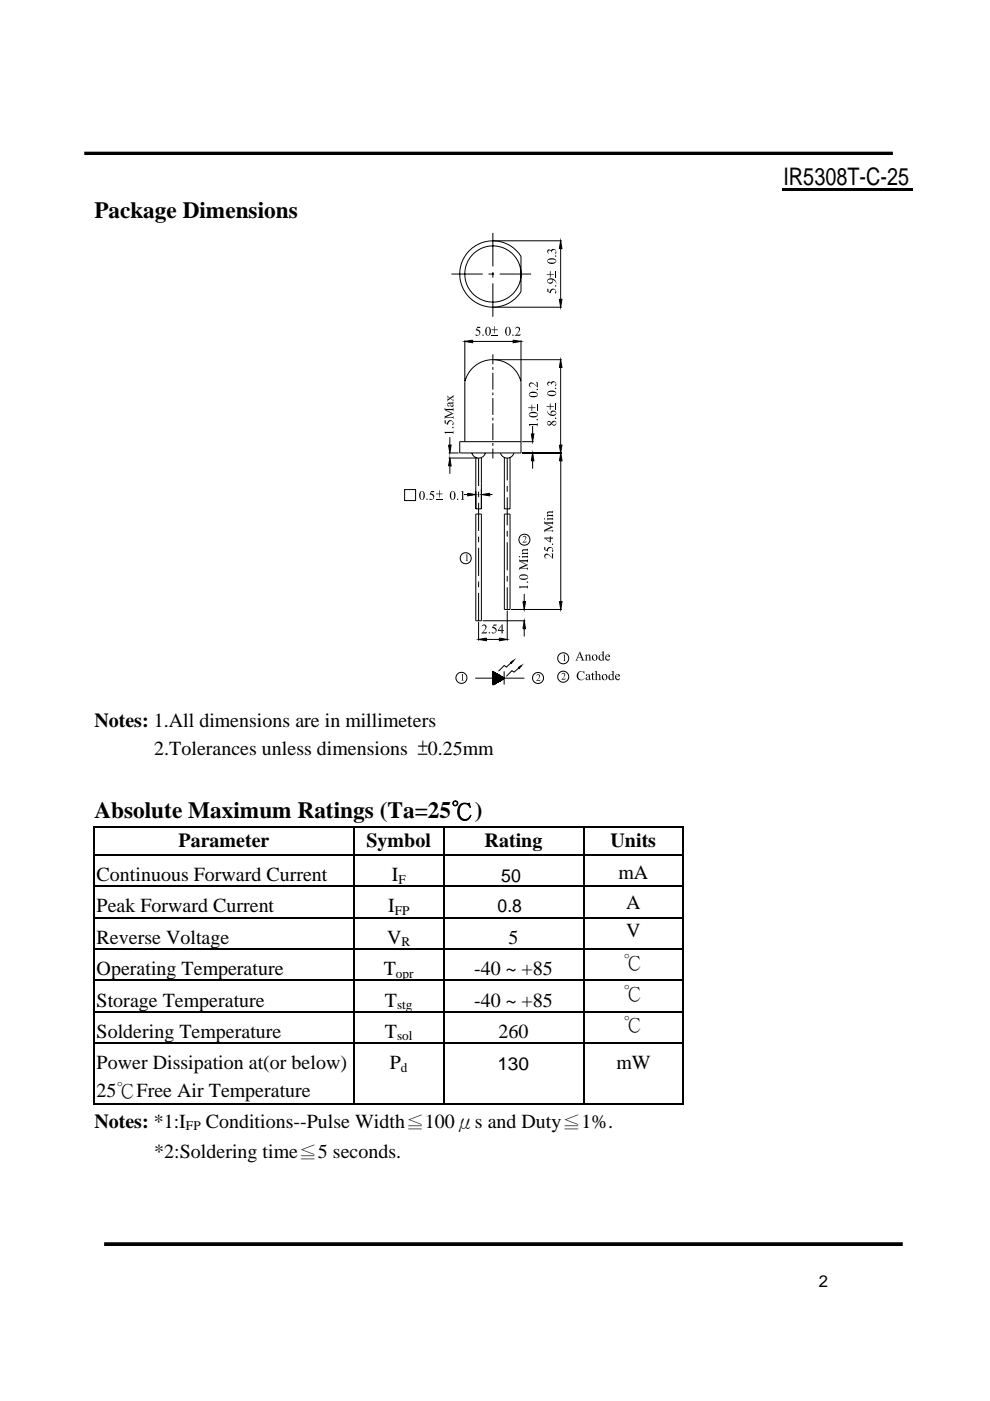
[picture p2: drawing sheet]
<svg xmlns="http://www.w3.org/2000/svg" width="210mm" height="297mm" viewBox="0 0 210 297" stroke-linecap="round" stroke-linejoin="round" font-family="sans-serif">
<path d="M22.1 263.8h169.3" fill="none" stroke="#000" stroke-width=".79" stroke-linecap="butt"/>
<path d="M79.2 45.4h58.8v106.4h-58.8z" fill="#fff"/>
<g fill="none" stroke="#000" stroke-width=".21">
<path d="M95.7 58.1h6.7M99.3 53.3a7.1 7.1 0 0 1 11.2 1.1l-.1 7.6a7 7 0 0 1-10.2 1.6 7 7 0 0 1-.9-10.3zM103.6 58.1h1.2M104.5 49.4v7.1M104.5 57.7v1.2M104.8 51.1h14.3M106 58.1h6.6M118.9 51.1l.2 1.6h-.5zM118.9 52.7v10.8M98.6 72.4l1.6-.3v.6zM98.6 72.2v8.6M100.2 72.4h8.6"/>
<path d="M104.5 60.1v7.1M104.5 75.1v2.1M104.5 77.8v.6M104.5 79v3.6M104.8 76.3h14.3M104.8 65.1h14.3M108.8 72.1l1.7 .3-1.7 .3zM110.5 72.2v8.6M118.6 63.5h.5l-.2 1.6zM118.9 76.3l.2 1.6h-.5zM118.9 77.9v16.5M95.1 94.4h.6l-.3 1.6z"/>
<path d="M95.1 96h2.1M95.1 97.1h6.1M95.4 97.1l.3 1.7h-.6zM95.4 92.7v1.7M95.4 98.8v1.7M98.6 93.6v-12.6a6.1 6.1 0 0 1 5.5-4.7h.8a6.1 6.1 0 0 1 5.6 4.7v15h-13v-2.4h13M100.1 96a1.49 1.49 0 0 0 1.2 1.1h.4a1.44 1.44 0 0 0 1.2-1.1M100.9 97v10.9h1.2v-10.9M101.5 97.1v5.9M104.5 83.2v.6M104.5 84.4v3.6M104.5 88.6v.6"/>
<path d="M104.5 89.7v3.6M104.5 93.9v.6M104.5 95.1v2.1M106.1 96a1.5 1.5 0 0 0 1.2 1.1h.5a1.49 1.49 0 0 0 1.2-1.1M106.9 97v10.9h1.2v-10.9M107.5 97.1v4.8M110.7 96h8.4M110.7 93.6h2.5M112.6 92h.6l-.3 1.6zM112.9 96l.3 1.7h-.6zM112.9 90.3v1.7M112.9 97.7v1.7"/>
<path d="M118.6 94.4h.5l-.2 1.6zM118.9 96l.3 1.7h-.6zM118.9 97.7v29.9M85.8 103.8h2.3v2.3h-2.3zM98.4 104.9h.8M99.2 104.6l1.6 .3-1.6 .2zM100.9 109h1.2v22.6h-1.2zM101.5 104.2v1.2M101.5 106.6v6M101.5 113.8v1.2M101.5 116.1v6M102.2 104.9l1.6-.3v.5z"/>
<path d="M103.7 104.9h.7M106.9 109h1.2v20.2h-1.2zM107.5 103v1.2M107.5 105.4v6M107.5 112.6v1.2M107.5 115v5.9M101.5 135.6l1.6-.3v.5zM101.5 123.3v1.2M101.5 125.7v5.9M101.5 131.8v4M102.3 131.6h9.1M103.1 135.6h2.8"/>
<path d="M105.9 135.3l1.6 .3-1.6 .2zM107.5 122.1v1.2M107.5 124.5v4.7M107.5 129.5v6.3M108.4 129.2h10.7M110.9 127.6h.5l-.3 1.6zM111.1 131.6l.3 1.7h-.5zM111.1 125.9v1.7M111.1 133.3v1.7M118.6 127.6h.6l-.3 1.6zM100.8 143.8h10.4M104.6 144.9l1.6-1.6-1.6 1.7"/>
<path d="M104.6 142.4l2.4 1.4-2.4 1.4zM104.6 142.4h.1M104.6 142.6l.2-.1-.2 .3M104.6 142.4v.1h.1M104.7 142.5l-.1 .1M104.8 142.5l-.2 .4M104.9 142.6l-.3 .3 .3-.3M104.9 142.6l-.3 .3M104.9 143.8l.8-.8-1.1 1.2zM104.9 142.6l-.3 .4 .3-.4M105 142.6l-.4 .5M105 143.8l-.4 .5"/>
<path d="M105 143.8l.7-.7-1.1 1.2zM105 142.6l-.4 .6 .5-.5M105.1 142.7l-.5 .6 .6-.6-.6 .7 .6-.7M105.2 143.8l.7-.6-1.3 1.3zM105.2 142.8l-.6 .6M105.2 142.8l-.6 .8 .8-.8-.8 .9 .8-.8-.8 .8 .9-.8M105.5 142.9l-.9 .9M105.5 142.9l-.9 1M105.6 143l-1 1M105.6 143l-1 1.1M105.7 143l-1.1 1.1M105.7 143l-1.1 1.2"/>
<path d="M105.8 143.1l-1.2 1.2M105.8 143.1l-1.2 1.3M105.8 143.8l.5-.4-1.7 1.7zM105.9 143.1l-1.3 1.3M105.9 143.2l-1.3 1.2M105.9 143.1l-1.3 1.4M105.9 143.2l-1.3 1.3M105.9 143.2l-1.3 1.4M106 143.2l-1.4 1.4 1.4-1.4M106 143.2l-1.4 1.5 1.4-1.5M106 144.4l.7-.8-.7 .8M106 143.2l-1.4 1.5"/>
<path d="M106 143.3l-1.4 1.4M106.1 143.3l-1.5 1.5M106.1 143.8l.3-.3-1.5 1.5zM106.2 143.3l-1.6 1.6M106.2 143.8l.3-.3-1.4 1.4zM106.2 143.3l-1.6 1.7M106.2 143.4l-1.6 1.6M106.3 143.4l-1.7 1.6M106.3 143.4l-1.7 1.7M106.3 143.8l-1 1M106.3 143.4l-1.7 1.8M106.3 143.8l.3-.2-1.2 1.1z"/>
<path d="M106.3 143.8l.3-.2-1.1 1.1zM106.4 143.4l-1.8 1.8M106.4 143.4l-1.7 1.7M106.4 143.4l-1.6 1.7M106.4 143.4l-1.6 1.6M106.4 143.4l-1.6 1.6 1.6-1.5M106.4 143.5l-1.5 1.5M106.4 143.5l-1.4 1.4 1.5-1.4M106.5 143.5l-1.5 1.4M106.5 143.5l-1.4 1.4M106.5 143.5l-1.3 1.4M106.5 143.5l-1.3 1.3"/>
<path d="M106.6 143.5l-1.3 1.3M106.6 143.5l-1.2 1.2M106.6 144l.3-.3-.4 .4M106.6 143.5l-1.4 1.3M106.6 143.6l-1.1 1.1M106.6 143.6l-.2 .2M106.6 143.6l-1 1M106.6 143.6l-1 1 1-1M106.6 143.6l-.9 .9M106.7 143.6l-1 .9M106.7 143.6l-1 .9 1-.9M106.7 143.6l-.9 .9"/>
<path d="M106.7 143.6l-.8 .8M106.7 143.6l-.7 .8M106.8 143.7l-.7 .6M106.8 143.7l-.7 .6 .7-.6M106.8 143.7l-.6 .6M106.8 143.7l-.6 .5M106.8 143.7l-.5 .5M106.8 143.8l-.3 .2M106.8 143.7l-.4 .4M106.8 143.7l-.4 .4 .4-.4M106.8 143.8l-.2 .2zM106.8 143.7l-.3 .4"/>
<path d="M106.9 143.7l-.4 .4M106.9 143.7l-.3 .3M106.9 143.7l-.2 .3M106.9 143.8l-.2 .1M106.9 143.8l-.2 .1 .2-.1M106.9 143.8l-.1 .1M106.9 142.3v2.8M108.3 140.4l.7-.4-.6 .6zM108.4 140.5l-1 .9-.5-.3-1.2 1.2M109.9 141.5l.7-.4-.5 .6zM110 141.6l-1 .9-.5-.3-1.1 1.2"/>
<circle cx="104.5" cy="58.1" r="6"/>
<circle cx="98.7" cy="118.4" r="1.17"/>
<circle cx="111.2" cy="114.4" r="1.17"/>
<circle cx="119.4" cy="139.6" r="1.17"/>
<circle cx="97.8" cy="143.7" r="1.17"/>
<circle cx="114.1" cy="143.7" r="1.17"/>
<circle cx="119.4" cy="143.5" r="1.17"/>
</g>
<g fill="#000">
<path d="M118.9 51.1l.2 1.6h-.5zM98.6 72.4l1.6-.3v.6zM108.8 72.1l1.7 .3-1.7 .3zM118.9 76.3l.2 1.6h-.5zM118.6 63.5h.5l-.2 1.6zM94.5 91.9v.2zM95.1 94.4h.6l-.3 1.6zM95.4 97.1l.3 1.7h-.6zM112.3 90.2v.2zM112.9 96l.3 1.7h-.6zM112.6 92h.6l-.3 1.6zM118.6 94.4h.5l-.2 1.6z"/>
<path d="M118.9 96l.3 1.7h-.6zM97.7 104.3h.2zM98.7 117.7h.1zM99.2 104.6l1.6 .3-1.6 .2zM102.2 104.9l1.6-.3v.5zM110.8 118.3v.1zM110.8 117.5v.1zM116.2 110.2l-.1 .1zM116.2 109.5l-.1 .1zM101.5 135.6l1.6-.3v.5zM105.9 135.3l1.6 .3-1.6 .2zM110.3 124.7v.1z"/>
<path d="M111.1 131.6l.3 1.7h-.5zM110.9 127.6h.5l-.3 1.6zM118.6 127.6h.6l-.3 1.6zM119.4 138.9h.1zM124 138.9h.1zM127.6 138.2l.1 .1zM97.8 143h.1zM108.3 140.4l.7-.4-.6 .6zM109.9 141.5l.7-.4-.5 .6zM126.1 142.4h.1zM129.7 142.4h.1z"/>
<path d="M115.9 58.1h.7v-.6h.1v.6h.7v.1h-.7v.6h-.1v-.6h-.7z" fill-rule="evenodd"/>
<path d="M116.2 59.2a1.08 1.08 0 0 1 1.1-.1 1.08 1.08 0 0 1 .6 1l-.2-.5-.6-.3v.1a.55 .55 0 0 0-.7-.1 .55 .55 0 0 0-.3 .6l-.1-.3z" fill-rule="evenodd"/>
<path d="M116.2 54.9a.99 .99 0 0 1 1-.2 .99 .99 0 0 1 .7 .8 1.08 1.08 0 0 0-1.5-.4l-.3 .1v.4l-.1-.2z" fill-rule="evenodd"/>
<path d="M116.1 53.1l.1-.1 .2 .8-.4-.4z" fill-rule="evenodd"/>
<path d="M116.1 59.6a.56 .56 0 0 0 .5 .3 .56 .56 0 0 0 .5-.3l.1 .3a.58 .58 0 0 1-.7 .3 .58 .58 0 0 1-.4-.6z" fill-rule="evenodd"/>
<path d="M116.1 55.4a1.31 1.31 0 0 0 1.8 0v.1a1.23 1.23 0 0 1-1.8 .1z" fill-rule="evenodd"/>
<path d="M116.2 53l.2-.1 .4 .2a.53 .53 0 0 1 .6-.3 .53 .53 0 0 1 .4 .5 .43 .43 0 0 0-.5-.3 .43 .43 0 0 0-.3 .5 .41 .41 0 0 0-.3-.4 .41 .41 0 0 0-.5 .3z" fill-rule="evenodd"/>
<path d="M117.1 59.3l.1 .6z" fill-rule="evenodd"/>
<path d="M117.7 54.2h.2v.2h-.2z" fill-rule="evenodd"/>
<path d="M117.8 53.1l.1 .4-.1 .3z" fill-rule="evenodd"/>
<path d="M100.8 71l.7 .1-.6 .1z" fill-rule="evenodd"/>
<path d="M101.2 69.3h.7l-.1 .2h-.6l-.1 .3a.64 .64 0 0 1 .8 .5 .64 .64 0 0 1-.6 .8 .56 .56 0 0 0 .3-.8 .56 .56 0 0 0-.7-.3z" fill-rule="evenodd"/>
<path d="M102.3 71h.2v.2h-.2z" fill-rule="evenodd"/>
<path d="M103.1 69.5l.4-.1a1.28 1.28 0 0 0 0 1.7l-.2 .1a1.3 1.3 0 0 1-.2-1.7z" fill-rule="evenodd"/>
<path d="M103.2 69.4a.74 .74 0 0 1 .8 .2 .74 .74 0 0 1 .1 .9l-.4 .6-.4 .1 .3-.1a1.96 1.96 0 0 0 0-1.7z" fill-rule="evenodd"/>
<path d="M104.8 69.2h.1v.6h.6v.2h-.6v.7h-.1v-.7h-.6v-.2h.6z" fill-rule="evenodd"/>
<path d="M107.3 69.5l.4-.1a1.31 1.31 0 0 0 0 1.7l-.2 .1a1.24 1.24 0 0 1-.2-1.7z" fill-rule="evenodd"/>
<path d="M107.4 69.4a.75 .75 0 0 1 .8 .2 .75 .75 0 0 1 .1 .9l-.3 .6-.5 .1a1.08 1.08 0 0 0 .5-1.6l-.2-.2z" fill-rule="evenodd"/>
<path d="M109.4 69.4l.3-.1 .4 .1-.6 .1-.3 .3z" fill-rule="evenodd"/>
<path d="M109.7 69.5l.4-.1a1.38 1.38 0 0 1-.9 1.7l.2-.2a1.25 1.25 0 0 0 .5-1.3z" fill-rule="evenodd"/>
<path d="M109.2 71.1l1.2-.3-.1 .4z" fill-rule="evenodd"/>
<path d="M116.1 61.2l.2 .1v.5l.2 .2a.65 .65 0 0 1 .6-.8 .65 .65 0 0 1 .7 .6 .56 .56 0 0 0-.7-.3 .56 .56 0 0 0-.3 .7l-.7-.4z" fill-rule="evenodd"/>
<path d="M117.7 60.5h.2v.2h-.2z" fill-rule="evenodd"/>
<path d="M117.9 61.6v.3l-.1 .4-.1-.2z" fill-rule="evenodd"/>
<path d="M94.2 91.6l1.8-.1 .1-.2v.7l-.1-.2h-1.5v.3z" fill-rule="evenodd"/>
<path d="M94.3 89.1l.2 .1v.5l.3 .2a.64 .64 0 0 1 .5-.8 .64 .64 0 0 1 .7 .6 .56 .56 0 0 0-.7-.3 .56 .56 0 0 0-.3 .7l-.7-.4z" fill-rule="evenodd"/>
<path d="M94.3 86.4l.3 .6 1.5 .7-1.8-.7z" fill-rule="evenodd"/>
<path d="M94.3 88.3l1.4-.7 .4 .1-1.5 .7-.3 .4z" fill-rule="evenodd"/>
<path d="M94.4 86.7h1.4h.2l.1-.3v.8l-.3-.2h-1.2z" fill-rule="evenodd"/>
<path d="M94.6 88.4h1.2l.3-.2v.6l-.3-.2h-1.4z" fill-rule="evenodd"/>
<path d="M94.9 85.5l.1 .4 .3 .1-.1 .2-.3-.1z" fill-rule="evenodd"/>
<path d="M94.9 84.5l.1 .1 .3-.2 .8-.7v.6l-.1-.1-.2 .1-.9 .8z" fill-rule="evenodd"/>
<path d="M94.9 83.9l.5 .4-.4-.1-.1 .1z" fill-rule="evenodd"/>
<path d="M94.9 85.5l1.1-.2 .1 .2-.2 .2-.9-.1-.1 .2z" fill-rule="evenodd"/>
<path d="M95.3 85.6l.3 .4 .4-.1 .1 .3h-.4z" fill-rule="evenodd"/>
<path d="M95.5 84.5l.5 .3 .1-.1v.4z" fill-rule="evenodd"/>
<path d="M95.9 90.5h.2v.2h-.2z" fill-rule="evenodd"/>
<path d="M96.1 89.5l.1 .3-.2 .3-.1-.1z" fill-rule="evenodd"/>
<path d="M95.9 85.1l.2 .2v.2z" fill-rule="evenodd"/>
<path d="M95.9 85.6l.2 .2v.4z" fill-rule="evenodd"/>
<path d="M112 86.4h.7v-.6h.1v.6h.7v.1h-.7v.6h-.1v-.6h-.7z" fill-rule="evenodd"/>
<path d="M112.1 89.9h1.8l.1-.2v.7l-.1-.3h-1.2l-.3 .1-.1 .2z" fill-rule="evenodd"/>
<path d="M112.3 87.5a1.15 1.15 0 0 1 1.7 .4v.2l-.3-.4-.9-.1-.6 .2v.4l-.1-.3z" fill-rule="evenodd"/>
<path d="M112.3 83.3a1.15 1.15 0 0 1 1.7 .4v.1a1.08 1.08 0 0 0-1.5-.4l-.3 .1v.4l-.1-.2z" fill-rule="evenodd"/>
<path d="M112.3 81.2l.1 .7 .2 .2-.5-.4z" fill-rule="evenodd"/>
<path d="M112.2 87.9a1.31 1.31 0 0 0 1.8 0v.2a1.25 1.25 0 0 1-1.8 .1z" fill-rule="evenodd"/>
<path d="M112.2 83.7a1.32 1.32 0 0 0 1.8 0v.1a1.28 1.28 0 0 1-1.8 .1z" fill-rule="evenodd"/>
<path d="M112.3 81.2a1.38 1.38 0 0 1 1.7 1l-.2-.2a1.25 1.25 0 0 0-1.4-.6l-.1 .3z" fill-rule="evenodd"/>
<path d="M113.7 80.9l.3 .2v1.1a.86 .86 0 0 1-.2-1z" fill-rule="evenodd"/>
<path d="M113.8 88.9h.2v.2h-.2z" fill-rule="evenodd"/>
<path d="M115.9 86.1h.7v-.5h.1v.5h.7v.2h-.7v.6h-.1v-.6h-.7z" fill-rule="evenodd"/>
<path d="M116.1 89.5l.1 .4a.87 .87 0 0 0 1-.6l.3-.1 .3 .1 .1 .7-.1-.5a.53 .53 0 0 0-.8 .4 .51 .51 0 0 1-.7 .3 .51 .51 0 0 1-.2-.7z" fill-rule="evenodd"/>
<path d="M116 87.1h.1a.91 .91 0 0 0 .8 .8v-.2a.61 .61 0 0 0 1-.1 .75 .75 0 0 1-1.2 .5l-.5-.5z" fill-rule="evenodd"/>
<path d="M116.2 83a.98 .98 0 0 1 1-.2 .98 .98 0 0 1 .7 .8 .86 .86 0 0 0-1.3-.5l-.5 .1v.5l-.1-.3z" fill-rule="evenodd"/>
<path d="M116.2 81l.2 .9-.4-.5z" fill-rule="evenodd"/>
<path d="M116.1 89.4l.5-.1 .3 .3-.5-.2-.3 .3z" fill-rule="evenodd"/>
<path d="M116.1 83.4a1.31 1.31 0 0 0 1.8 0v.2a1.23 1.23 0 0 1-1.8 .1z" fill-rule="evenodd"/>
<path d="M116.2 81l.2-.1 .4 .3a.53 .53 0 0 1 .6-.4 .53 .53 0 0 1 .4 .6 .43 .43 0 0 0-.5-.4 .43 .43 0 0 0-.3 .6 .41 .41 0 0 0-.3-.4 .41 .41 0 0 0-.5 .2z" fill-rule="evenodd"/>
<path d="M116.8 87.3l.1 .6z" fill-rule="evenodd"/>
<path d="M116.9 87.2a.63 .63 0 0 1 .7-.1 .63 .63 0 0 1 .3 .7 .53 .53 0 0 0-.4-.5 .53 .53 0 0 0-.6 .3z" fill-rule="evenodd"/>
<path d="M117 89.8a.46 .46 0 0 0 .5 .3 .46 .46 0 0 0 .4-.4 .43 .43 0 0 1-.4 .6 .43 .43 0 0 1-.5-.5z" fill-rule="evenodd"/>
<path d="M117.7 88.6h.2v.2h-.2z" fill-rule="evenodd"/>
<path d="M117.7 82.2h.2v.2h-.2z" fill-rule="evenodd"/>
<path d="M117.8 81.1l.1 .5-.1 .3z" fill-rule="evenodd"/>
<path d="M89.1 104.3l.4-.1a1.31 1.31 0 0 0 0 1.7l-.2 .1a1.25 1.25 0 0 1-.2-1.7z" fill-rule="evenodd"/>
<path d="M89.2 104.2a.75 .75 0 0 1 .8 .2 .75 .75 0 0 1 .1 .9l-.4 .6-.4 .1a.86 .86 0 0 0 .5-1.3l-.2-.5z" fill-rule="evenodd"/>
<path d="M90.4 105.7h.2v.3h-.2z" fill-rule="evenodd"/>
<path d="M91 105.7l.7 .2-.6 .1z" fill-rule="evenodd"/>
<path d="M91.4 104.1h.7l-.1 .3h-.6l-.1 .2a.63 .63 0 0 1 .8 .5 .63 .63 0 0 1-.6 .8 .55 .55 0 0 0 .3-.8 .55 .55 0 0 0-.7-.3z" fill-rule="evenodd"/>
<path d="M93.1 103.9h.1v.7h.6v.2h-.6v.7h-.1v-.7h-.6v-.2h.6z" fill-rule="evenodd"/>
<path d="M95.7 104.2h.3a1.31 1.31 0 0 0 0 1.7l-.2 .1a1.22 1.22 0 0 1-.1-1.8z" fill-rule="evenodd"/>
<path d="M95.7 104.2a.76 .76 0 0 1 .8 .2 .76 .76 0 0 1 .1 .9l-.2 .5-.4 .2h-.2l.3-.1a1.84 1.84 0 0 0 0-1.7z" fill-rule="evenodd"/>
<path d="M97.7 104.3l.5-.2v1.7l.2 .2h-.7l.3-.1v-1.5z" fill-rule="evenodd"/>
<path d="M98.7 117.7l.4-.2v1.4l.2 .1h-.6l.2-.1v-1.1z" fill-rule="evenodd"/>
<path d="M110.1 118.5l.3 .5 1.6 .8-1.9-.8z" fill-rule="evenodd"/>
<path d="M110.2 118.7l1.4 .1 .4-.3v.8l-.2-.2-1.4-.1z" fill-rule="evenodd"/>
<path d="M110.7 117.9h1.1l.2-.2v.6l-.2-.1h-.9l-.1 .2z" fill-rule="evenodd"/>
<path d="M110.7 117.2h.2l-.1 .4z" fill-rule="evenodd"/>
<path d="M110.7 116.6l1.1-.2 .2-.1v.6l-.2-.2h-.9l-.2 .3z" fill-rule="evenodd"/>
<path d="M110.8 116.9l.2 .3h.8l.2-.2v.6l-.3-.2-.8 .1z" fill-rule="evenodd"/>
<path d="M110.9 113.7h.6l-.5 .1-.2 .2z" fill-rule="evenodd"/>
<path d="M111.1 113.7h.4a.99 .99 0 0 1-.7 1.3l.3-.3a.51 .51 0 0 0 .3-.4 .51 .51 0 0 0-.3-.6z" fill-rule="evenodd"/>
<path d="M110.8 115l.9-.3-.1 .3z" fill-rule="evenodd"/>
<path d="M115.4 109.9h.1v.2h-.1z" fill-rule="evenodd"/>
<path d="M115.5 117.5l.1 .7 .3 .2-.5-.3z" fill-rule="evenodd"/>
<path d="M115.4 114l1.2 .9v-1.2h.2v.3h.5v.2h-.5v.8h-.2l-1.2-.9z" fill-rule="evenodd"/>
<path d="M115.4 114h1.2v.9v-.7h-.9z" fill-rule="evenodd"/>
<path d="M115.4 115.9l.2 .1v.6l.3 .1a.64 .64 0 0 1 .5-.7 .64 .64 0 0 1 .8 .5 .55 .55 0 0 0-.8-.3 .55 .55 0 0 0-.3 .7l-.7-.3z" fill-rule="evenodd"/>
<path d="M115.4 110.5l.3 .5 1.6 .8-1.9-.8z" fill-rule="evenodd"/>
<path d="M115.4 112.4l1.5-.7 .4 .1-1.6 .7-.2 .4z" fill-rule="evenodd"/>
<path d="M115.5 117.5a1.01 1.01 0 0 1 1.4 .5l.3 .5-.2-.2a1.2 1.2 0 0 0-1.3-.6l-.1 .3z" fill-rule="evenodd"/>
<path d="M115.5 110.7h1.4l.4-.2v.8l-.1-.3h-1.5z" fill-rule="evenodd"/>
<path d="M115.7 112.5h1.2h.3l.1-.3v.7l-.1-.3h-.3h-1.4z" fill-rule="evenodd"/>
<path d="M116 109.9h1.1l.2-.2v.6l-.2-.1-.9-.1-.1 .2z" fill-rule="evenodd"/>
<path d="M116 109.2h.2l-.1 .4z" fill-rule="evenodd"/>
<path d="M116 108.6l1.2-.2 .1-.2v.7l-.2-.2h-.9l-.1 .3z" fill-rule="evenodd"/>
<path d="M116.1 108.9l.2 .3h.8l.2-.2v.6l-.3-.2h-.8l-.1-.4z" fill-rule="evenodd"/>
<path d="M116.9 117.3l.4 .1v1.1l-.2-.3v-.7z" fill-rule="evenodd"/>
<path d="M117.1 115.3h.2v.2h-.2z" fill-rule="evenodd"/>
<path d="M117.2 116.4l.1 .3-.2 .3-.1-.2z" fill-rule="evenodd"/>
<path d="M102.3 132.5l.3-.1 .4 .1-.7 .2-.2 .2z" fill-rule="evenodd"/>
<path d="M102.6 132.6l.4-.1a1.38 1.38 0 0 1-.9 1.7l.2-.2a1.25 1.25 0 0 0 .5-1.3z" fill-rule="evenodd"/>
<path d="M102.1 134.2l1.2-.3-.2 .4z" fill-rule="evenodd"/>
<path d="M104.3 134.1l.6 .1-.5 .1z" fill-rule="evenodd"/>
<path d="M104.7 132.4h.6l-.1 .3h-.5l-.2 .2a.64 .64 0 0 1 .8 .6 .64 .64 0 0 1-.6 .7 .55 .55 0 0 0 .3-.7 .55 .55 0 0 0-.7-.3z" fill-rule="evenodd"/>
<path d="M106.4 132.4h.2l-.9 1.2h1.1v.2h-.2v.5h-.3v-.5h-.7z" fill-rule="evenodd"/>
<path d="M106.6 132.4v1.2h-.9h.6v-.9z" fill-rule="evenodd"/>
<path d="M110 124.3h1.8l.2-.2v.7l-.2-.2h-1.2h-.3v.2z" fill-rule="evenodd"/>
<path d="M110.2 122h.1a1.18 1.18 0 0 1 1.7 .4l-.1 .2a1.08 1.08 0 0 0-1.5-.5l-.2 .1-.1 .4-.1-.3z" fill-rule="evenodd"/>
<path d="M110.1 120.4l1.4-.7 .5 .1-1.6 .7-.3 .4z" fill-rule="evenodd"/>
<path d="M110.1 122.3a1.29 1.29 0 0 0 1.8 .1v.2a1.25 1.25 0 0 1-1.8 0z" fill-rule="evenodd"/>
<path d="M110.2 120.7l.2-.2h1.4l.2-.3v.7l-.4-.3z" fill-rule="evenodd"/>
<path d="M111.7 123.3h.3v.2h-.3z" fill-rule="evenodd"/>
<path d="M119.4 138.9l.4-.2v1.4l.1 .1h-.5l.2-.1v-.9l-.1-.3z" fill-rule="evenodd"/>
<path d="M122.9 138.1l-.3 1.2 .6 .1h-.7l-.2 .5 .3 .1h-.6l.2-.2z" fill-rule="evenodd"/>
<path d="M123 138.1l.6 1.6 .4 .3h-.8l.2-.1-.2-.5-.6-.1h.6l-.3-.7z" fill-rule="evenodd"/>
<path d="M124 138.9l.4-.2v.3z" fill-rule="evenodd"/>
<path d="M124.2 139l.4-.2 .2 .1-.4 .2v.8l.2 .1h-.6l.2-.2z" fill-rule="evenodd"/>
<path d="M124.6 138.8h.4l.2 1.1 .2 .1h-.6l.1-.1v-.9z" fill-rule="evenodd"/>
<path d="M125.7 138.9l.3-.1a.62 .62 0 0 0-.2 .7 .62 .62 0 0 0 .6 .5 .66 .66 0 0 1-.9-.2 .66 .66 0 0 1 .2-.9z" fill-rule="evenodd"/>
<path d="M125.8 138.8a.62 .62 0 0 1 .9 .4 .62 .62 0 0 1-.6 .8 .63 .63 0 0 0 .3-.7 .63 .63 0 0 0-.6-.5z" fill-rule="evenodd"/>
<path d="M127.1 139l.4-.2a.6 .6 0 0 0-.4 .6 .6 .6 0 0 0 .4 .5l-.3 .1-.3-.3z" fill-rule="evenodd"/>
<path d="M127.2 138.8l.6 .1z" fill-rule="evenodd"/>
<path d="M127.6 138.2l.4-.1 .1 1.8-.7 .2-.2-.1 .6-.2-.2-.9h.2v-.5z" fill-rule="evenodd"/>
<path d="M127.8 139.9h.4l-.4 .2z" fill-rule="evenodd"/>
<path d="M128.4 139l.3-.2 .1 .1-.5 .3z" fill-rule="evenodd"/>
<path d="M128.7 138.8l.2-.1a.48 .48 0 0 1 .5 .6h-.9l.1 .4 .4 .2h-.5l-.2-.7h.8l-.2-.3z" fill-rule="evenodd"/>
<path d="M128.5 139.9l.7-.1 .1-.2a.49 .49 0 0 1-.3 .5 .49 .49 0 0 1-.5-.2z" fill-rule="evenodd"/>
<path d="M97.8 143l.4-.1v1.3l.2 .1h-.6l.2-.1v-1.1z" fill-rule="evenodd"/>
<path d="M113.9 143h.5l-.7 .3z" fill-rule="evenodd"/>
<path d="M114.1 143.1l.3-.1a.99 .99 0 0 1-.7 1.3 1.1 1.1 0 0 0 .6-1.1z" fill-rule="evenodd"/>
<path d="M113.7 144.3l.9-.2-.1 .3z" fill-rule="evenodd"/>
<path d="M119.2 142.7l.2-.1 .3 .2-.5 .1-.1 .1z" fill-rule="evenodd"/>
<path d="M119.4 142.8h.3a1.05 1.05 0 0 1-.7 1.2l.4-.4a.44 .44 0 0 0 .3-.4 .44 .44 0 0 0-.3-.4z" fill-rule="evenodd"/>
<path d="M119 144l.9-.2-.1 .3z" fill-rule="evenodd"/>
<path d="M122.5 142.6l.4-.3 .7 .1a.88 .88 0 0 0-1 .9 .88 .88 0 0 0 1 .8 .95 .95 0 0 1-1.2-.3 .95 .95 0 0 1 .1-1.2z" fill-rule="evenodd"/>
<path d="M123.3 142.4h.4l-.1 .1z" fill-rule="evenodd"/>
<path d="M123.8 142.3l.1 .6-.3-.4z" fill-rule="evenodd"/>
<path d="M123.3 144.1l.7-.3-.3 .3z" fill-rule="evenodd"/>
<path d="M124.3 143h.6h-.4l-.2 .3z" fill-rule="evenodd"/>
<path d="M124.2 144.1l.6-.1-.4 .2z" fill-rule="evenodd"/>
<path d="M124.2 143.7l.6-.3-.4 .3 .2 .4h-.4z" fill-rule="evenodd"/>
<path d="M124.6 143l.5 .1v.9l-.2 .2-.1-.2v-.9z" fill-rule="evenodd"/>
<path d="M124.9 144.2l.4-.3-.2 .3z" fill-rule="evenodd"/>
<path d="M125.7 142.5l.1 .4 .2 .1h-.2l.1 1.1h-.3l-.1-1.1h-.2z" fill-rule="evenodd"/>
<path d="M125.6 144.1l.5-.1-.3 .2z" fill-rule="evenodd"/>
<path d="M126.1 142.4l.4-.2v1.7l.2 .3h-.6l.2-.1v-1.6z" fill-rule="evenodd"/>
<path d="M126.5 143.2l.2-.2 .2 .1z" fill-rule="evenodd"/>
<path d="M126.7 143h.4l.2 1.1 .2 .1h-.6l.1-.2v-.8z" fill-rule="evenodd"/>
<path d="M127.8 143h.3a.63 .63 0 0 0-.2 .7 .63 .63 0 0 0 .6 .4 .65 .65 0 0 1-.9-.2 .65 .65 0 0 1 .2-.9z" fill-rule="evenodd"/>
<path d="M127.9 143a.62 .62 0 0 1 .9 .4 .62 .62 0 0 1-.6 .7 .62 .62 0 0 0 .3-.7 .62 .62 0 0 0-.6-.4z" fill-rule="evenodd"/>
<path d="M129.2 143.1l.4-.1a.6 .6 0 0 0-.4 .5 .6 .6 0 0 0 .4 .6l-.3 .1-.3-.3z" fill-rule="evenodd"/>
<path d="M129.3 143h.6z" fill-rule="evenodd"/>
<path d="M129.7 142.4l.4-.2 .1 1.9-.7 .1h-.2l.6-.2v-.7l-.2-.3h.2v-.5z" fill-rule="evenodd"/>
<path d="M129.9 144.1h.4l-.4 .1z" fill-rule="evenodd"/>
<path d="M130.6 143.1l.3-.1-.5 .3z" fill-rule="evenodd"/>
<path d="M130.7 143l.5-.1 .3 .5h-.9l.1 .4 .4 .2-.5 .1-.2-.8h.8l-.1-.3z" fill-rule="evenodd"/>
<path d="M130.6 144.1l.7-.1 .2-.3-.4 .5z" fill-rule="evenodd"/>
<circle cx="108.8" cy="71.1" r=".15"/>
<circle cx="113.9" cy="82.6" r=".16"/>
<circle cx="97" cy="105.9" r=".15"/>
<circle cx="110.1" cy="118" r=".14"/>
<circle cx="103.8" cy="134.2" r=".15"/>
</g>
<g fill="#000">
<path d="M117.7 57.5h.2v1.3h-.2zM165.9 40h27.6v.5h-27.6zM104.2 71h1.3v.1h-1.3zM113.8 85.8h.2v1.3h-.2zM117.7 85.6h.2v1.3h-.2zM92.5 105.8h1.3v.1h-1.3zM19.9 175.2h.2v.3h-.2zM74.9 175.2h.3v.3h-.3zM94 175.2h.2v.3h-.2zM123.6 175.2h.2v.3h-.2zM144.8 175.2h.2v.3h-.2zM19.9 181.1h.2v.3h-.2z"/>
<path d="M19.9 187.8h.2v.3h-.2zM19.9 194.4h.2v.3h-.2zM74.9 181.1h.3v.3h-.3zM74.9 187.8h.3v.3h-.3zM74.9 194.4h.3v.3h-.3zM94 181.1h.2v.3h-.2zM94 187.8h.2v.3h-.2zM94 194.4h.2v.3h-.2zM123.6 181.1h.2v.3h-.2zM123.6 187.8h.2v.3h-.2zM123.6 194.4h.2v.3h-.2zM144.8 181.1h.2v.3h-.2z"/>
<path d="M144.8 187.8h.2v.3h-.2zM144.8 194.4h.2v.3h-.2zM19.9 201.1h.2v.3h-.2zM19.9 207.7h.2v.3h-.2zM19.9 214.4h.2v.3h-.2zM74.9 201.1h.3v.3h-.3zM74.9 207.7h.3v.3h-.3zM74.9 214.4h.3v.3h-.3zM94 201.1h.2v.3h-.2zM94 207.7h.2v.3h-.2zM94 214.4h.2v.3h-.2zM123.6 201.1h.2v.3h-.2z"/>
<path d="M123.6 207.7h.2v.3h-.2zM123.6 214.4h.2v.3h-.2zM144.8 201.1h.2v.3h-.2zM144.8 207.7h.2v.3h-.2zM144.8 214.4h.2v.3h-.2zM19.9 221h.2v.3h-.2zM74.9 221h.3v.3h-.3zM94 221h.2v.3h-.2zM123.6 221h.2v.3h-.2zM144.8 221h.2v.3h-.2zM144.8 234h.2v.3h-.2z"/>
</g>
<g fill="none" stroke="#000" stroke-width=".25">
<path d="M19.9 175.4h55M20 175.5v5.6M75 175.5v5.6M75.2 175.4h18.8M94.1 175.5v5.6M94.2 175.4h29.4M123.7 175.5v5.6M123.8 175.4h21M144.9 175.5v5.6M20 181.4v6.4M20 188.1v6.3M20 194.7v6.4"/>
<path d="M20.1 181.3h54.8M20.1 187.9h54.8M20.1 194.6h54.8M75 181.4v6.4M75 188.1v6.3M75 194.7v6.4M75.2 181.3h18.8M75.2 187.9h18.8M75.2 194.6h18.8M94.1 181.4v6.4M94.1 188.1v6.3M94.1 194.7v6.4"/>
<path d="M94.2 181.3h29.4M94.2 187.9h29.4M94.2 194.6h29.4M123.7 181.4v6.4M123.7 188.1v6.3M123.7 194.7v6.4M123.8 181.3h21M123.8 187.9h21M123.8 194.6h21M144.9 181.4v6.4M144.9 188.1v6.3M144.9 194.7v6.4"/>
<path d="M20 201.4v6.3M20 208v6.4M20 214.7v6.3M20.1 201.2h54.8M20.1 207.9h54.8M20.1 214.5h54.8M75 201.4v6.3M75 208v6.4M75 214.7v6.3M75.2 201.2h18.8M75.2 207.9h18.8M75.2 214.5h18.8"/>
<path d="M94.1 201.4v6.3M94.1 208v6.4M94.1 214.7v6.3M94.2 201.2h29.4M94.2 207.9h29.4M94.2 214.5h29.4M123.7 201.4v6.3M123.7 208v6.4M123.7 214.7v6.3M123.8 201.2h21M123.8 207.9h21M123.8 214.5h21"/>
<path d="M144.9 201.4v6.3M144.9 208v6.4M144.9 214.7v6.3M19.9 234.1h55M20 221.3v13M20.1 221.1h54.8M75 221.3v13M75.2 221.1h18.8M75.2 234.1h18.8M94.1 221.3v13M94.2 221.1h29.4M94.2 234.1h29.4"/>
<path d="M123.7 221.3v13M123.8 221.1h21M123.8 234.1h21M144.9 221.3v13"/>
</g>
<path d="M17.9 32.5h171.4" fill="none" stroke="#000" stroke-width=".71" stroke-linecap="butt"/>
<text font-size="5.1" x="166.1" y="39.3">IR5308T-C-25</text>
<g font-size="4.9">
<text x="20" y="46.1">Package Dimensions</text>
<text x="20" y="173.5">Absolute Maximum Ratings (Ta=25℃)</text>
</g>
<g font-size="4.2">
<text x="20" y="154.2">Notes: 1.All dimensions are in millimeters</text>
<text x="32.7" y="160">2.Tolerances unless dimensions ±0.25mm</text>
<text x="37.8" y="179.6">Parameter</text>
<text x="77.7" y="179.6">Symbol</text>
<text x="102.8" y="179.6">Rating</text>
<text x="129.5" y="179.6">Units</text>
<text x="20.5" y="186.8">Continuous Forward Current</text>
<text x="83.1" y="186.8">I</text>
<text x="131.1" y="186.5">mA</text>
<text x="20.5" y="193.5">Peak Forward Current</text>
<text x="82.3" y="193.5">I</text>
<text x="132.8" y="192.8">A</text>
<text x="20.5" y="200.1">Reverse Voltage</text>
<text x="82.1" y="200.1">V</text>
<text x="107.8" y="200.1">5</text>
<text x="132.8" y="198.7">V</text>
<text x="20.5" y="206.8">Operating Temperature</text>
<text x="81.4" y="206.8">T</text>
<text x="100.5" y="206.8">-40 ~ +85</text>
<text x="132.2" y="205.4">℃</text>
<text x="20.5" y="213.4">Storage Temperature</text>
<text x="81.6" y="213.4">T</text>
<text x="100.5" y="213.4">-40 ~ +85</text>
<text x="132.2" y="212">℃</text>
<text x="20.5" y="220">Soldering Temperature</text>
<text x="81.6" y="220">T</text>
<text x="105.7" y="220">260</text>
<text x="132.2" y="218.7">℃</text>
<text x="20.5" y="226.7">Power Dissipation at(or below)</text>
<text x="82.7" y="226.7">P</text>
<text x="130.7" y="226.7">mW</text>
<text x="20.5" y="232.5">25℃Free Air Temperature</text>
<text x="20" y="239.1">Notes: *1:I</text>
<text x="43.6" y="239.1">Conditions--Pulse Width≦100μs and Duty≦1%.</text>
<text x="32.7" y="245.5">*2:Soldering time≦5 seconds.</text>
</g>
<g font-size="3.8">
<text x="106.3" y="186.9">50</text>
<text x="105.5" y="193.3">0.8</text>
<text x="105.4" y="226.9">130</text>
</g>
<text font-size="3.5" x="173.6" y="272.8">2</text>
<g font-size="2.8">
<text x="84.5" y="187.3">F</text>
<text x="83.7" y="194">FP</text>
<text x="85.1" y="200.6">R</text>
<text x="83.9" y="207.3">opr</text>
<text x="84.2" y="213.9">stg</text>
<text x="84.2" y="220.6">sol</text>
<text x="85" y="227.2">d</text>
<text x="39.4" y="239.7">FP</text>
</g>
</svg>
